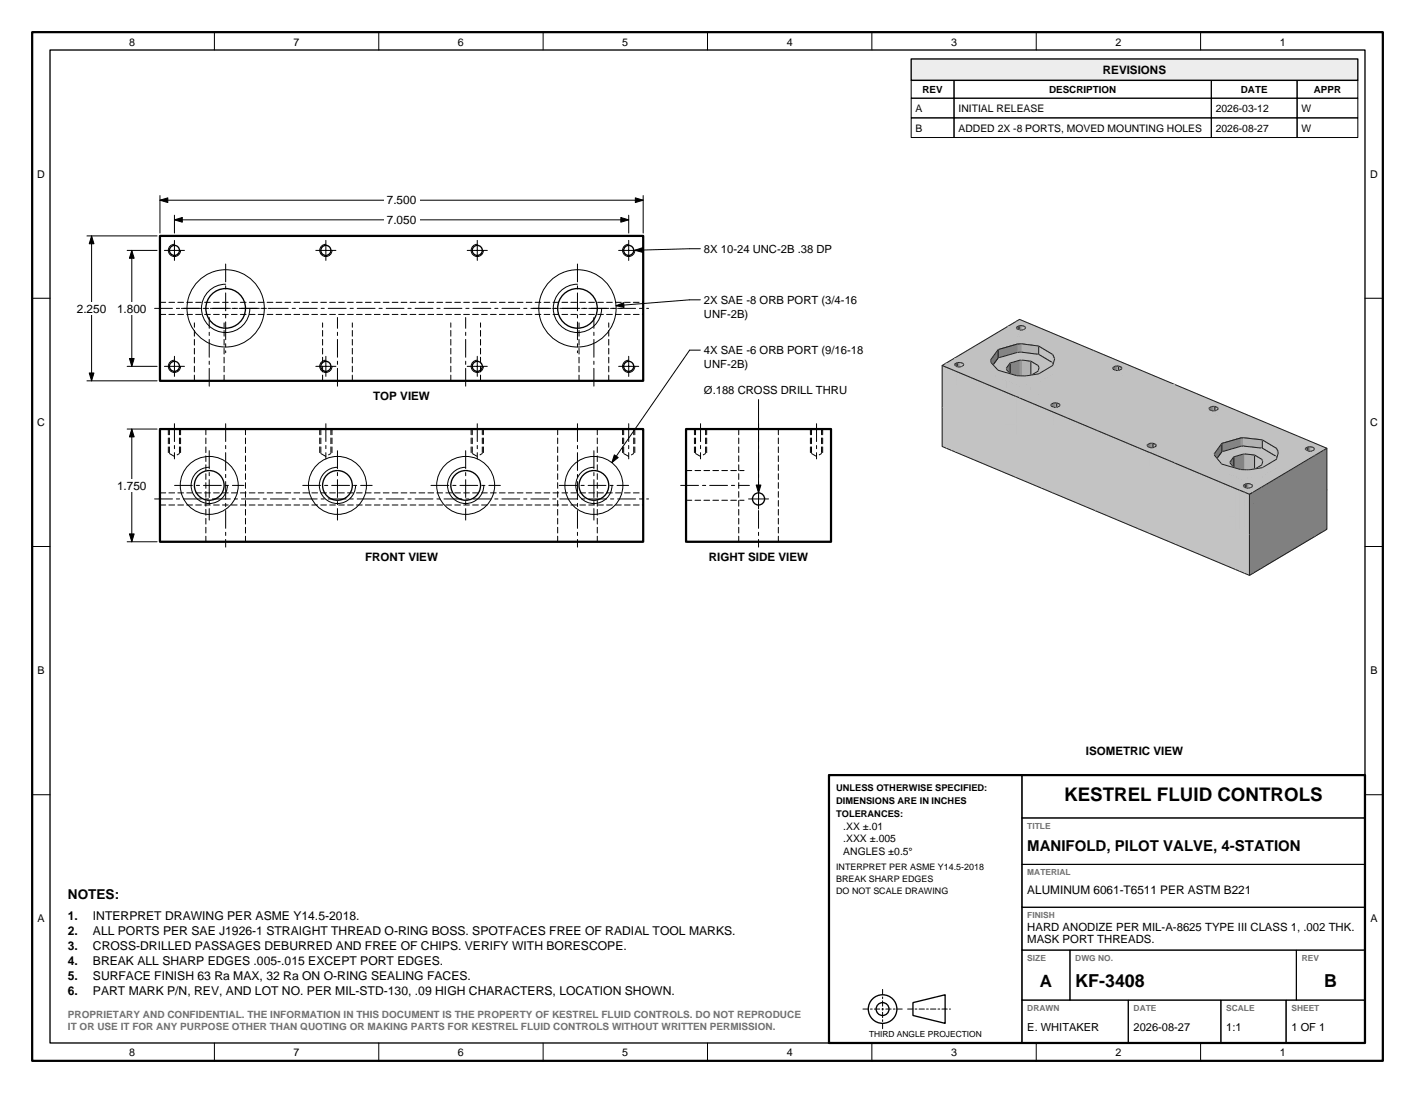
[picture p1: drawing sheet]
<svg xmlns="http://www.w3.org/2000/svg" width="279mm" height="216mm" viewBox="0 0 279 216" stroke-linecap="round" stroke-linejoin="round" font-family="sans-serif">
<path d="M201.8 153.1h67.7v8.5h-67.7zM201.8 161.6h67.7v9.1h-67.7zM201.8 170.7h67.7v8.5h-67.7zM201.8 179.2h67.7v8.5h-67.7zM201.8 187.7h9.5v9.9h-9.5zM201.8 197.6h21v8.4h-21zM211.3 187.7h44.7v9.9h-44.7zM222.8 197.6h18.3v8.4h-18.3zM241.1 197.6h12.8v8.4h-12.8zM253.9 197.6h15.6v8.4h-15.6zM256 187.7h13.5v9.9h-13.5z" fill="none" stroke="#000" stroke-width=".2"/>
<path d="M163.7 153.1h105.8v52.9h-105.8z" fill="none" stroke="#000" stroke-width=".44"/>
<g fill="none" stroke="#000" stroke-width=".26">
<path d="M163.7 153.1h38.1v52.9h-38.1zM180.3 198l6.3-1.5v5.6l-6.3-1.5z"/>
<circle cx="174.3" cy="199.3" r="2.82"/>
<circle cx="174.3" cy="199.3" r="1.27"/>
</g>
<path d="M170.4 199.3h7.8M174.3 195.4v7.8M179.2 199.3h8.5" fill="none" stroke="#000" stroke-width=".2" stroke-dasharray="1.1 .4 .4 .4"/>
<path d="M179.9 11.6h88.2v4.3h-88.2z" fill="#ededeb" stroke="#000" stroke-width=".26"/>
<g fill="none" stroke="#000" stroke-width=".2">
<path d="M179.9 15.9h8.5v3.5h-8.5zM179.9 19.4h8.5v3.9h-8.5zM188.4 15.9h50.8v3.5h-50.8zM188.4 19.4h50.8v3.9h-50.8zM239.2 15.9h16.9v3.5h-16.9zM239.2 19.4h16.9v3.9h-16.9zM256.1 15.9h12v3.5h-12zM256.1 19.4h12v3.9h-12zM31.6 38.6v7.4M31.6 39.5h95.4M127 38.6v7.4M179.9 23.3h8.5v3.9h-8.5z"/>
<path d="M188.4 23.3h50.8v3.9h-50.8zM239.2 23.3h16.9v3.9h-16.9zM256.1 23.3h12v3.9h-12zM32.5 49.5h3.9M34.4 48.3a1.21 1.21 0 0 0-1.2 1.2 1.21 1.21 0 0 0 1.2 1.2 1.21 1.21 0 0 0 1.3-1.2M34.4 47.5v3.9M44.6 56.1a4.8 4.8 0 0 0-4.8 4.8 4.8 4.8 0 0 0 4.8 4.8 4.8 4.8 0 0 0 4.7-4.8M62.4 49.5h3.9M64.3 48.3a1.21 1.21 0 0 0-1.2 1.2 1.21 1.21 0 0 0 1.2 1.2 1.21 1.21 0 0 0 1.3-1.2M64.3 47.5v3.9M92.3 49.5h3.9M94.2 48.3a1.21 1.21 0 0 0-1.2 1.2 1.21 1.21 0 0 0 1.2 1.2 1.21 1.21 0 0 0 1.2-1.2"/>
<path d="M94.2 47.5v3.9M114 56.1a4.8 4.8 0 0 0-4.7 4.8 4.8 4.8 0 0 0 4.7 4.8 4.8 4.8 0 0 0 4.8-4.8M122.2 49.5h3.9M124.1 48.3a1.21 1.21 0 0 0-1.2 1.2 1.21 1.21 0 0 0 1.2 1.2 1.21 1.21 0 0 0 1.2-1.2M124.1 47.5v3.9M32.5 72.4h3.9M34.4 71.2a1.21 1.21 0 0 0-1.2 1.2 1.21 1.21 0 0 0 1.2 1.2 1.21 1.21 0 0 0 1.3-1.2M34.4 70.4v3.9M62.4 72.4h3.9M64.3 71.2a1.21 1.21 0 0 0-1.2 1.2 1.21 1.21 0 0 0 1.2 1.2 1.21 1.21 0 0 0 1.3-1.2M64.3 70.4v3.9M92.3 72.4h3.9"/>
<path d="M94.2 71.2a1.21 1.21 0 0 0-1.2 1.2 1.21 1.21 0 0 0 1.2 1.2 1.21 1.21 0 0 0 1.2-1.2M94.2 70.4v3.9M122.2 72.4h3.9M124.1 71.2a1.21 1.21 0 0 0-1.2 1.2 1.21 1.21 0 0 0 1.2 1.2 1.21 1.21 0 0 0 1.2-1.2M124.1 70.4v3.9"/>
<circle cx="44.6" cy="60.9" r="7.6"/>
<circle cx="114" cy="60.9" r="7.6"/>
</g>
<path d="M31.6 46.6h95.4v28.6h-95.4z" fill="none" stroke="#000" stroke-width=".44"/>
<path d="M31.6 59.7h95.4M31.6 62.1h95.4M38.4 75.2v-11.4M44.2 75.2v-11.4M63.7 75.2v-11.4M69.6 75.2v-11.4M89 75.2v-11.4M94.9 75.2v-11.4M114.3 75.2v-11.4M120.2 75.2v-11.4" fill="none" stroke="#000" stroke-width=".2" stroke-dasharray="1.1 .6"/>
<path d="M44.6 52.2v17.5M114 52.2v17.5M30.5 60.9h97.6M35.8 60.9h17.5M41.3 76.3v-13.6M66.6 76.3v-13.6M92 76.3v-13.6M105.3 60.9h17.5M117.3 76.3v-13.6" fill="none" stroke="#000" stroke-width=".2" stroke-dasharray="3.5 .8 .6 .8"/>
<g fill="none" stroke="#000" stroke-width=".26">
<circle cx="34.4" cy="49.5" r=".99"/>
<circle cx="64.3" cy="49.5" r=".99"/>
<circle cx="94.2" cy="49.5" r=".99"/>
<circle cx="124.1" cy="49.5" r=".99"/>
<circle cx="34.4" cy="72.4" r=".99"/>
<circle cx="44.6" cy="60.9" r="3.9"/>
<circle cx="64.3" cy="72.4" r=".99"/>
<circle cx="94.2" cy="72.4" r=".99"/>
<circle cx="114" cy="60.9" r="3.9"/>
<circle cx="124.1" cy="72.4" r=".99"/>
</g>
<path d="M31.6 39.5l1.5-.4v.9zM125.4 39.1l1.6 .4-1.6 .5z" fill="#000" stroke="#000" stroke-width=".2"/>
<path d="M75.8 38.2h7v2.6h-7z" fill="#fff"/>
<path d="M34.4 42.5v3.5M34.4 43.4h89.7M124.1 42.5v3.5" fill="none" stroke="#000" stroke-width=".2"/>
<path d="M34.4 43.4l1.6-.4v.9zM122.6 43l1.5 .4-1.5 .5z" fill="#000" stroke="#000" stroke-width=".2"/>
<path d="M75.8 42.1h7v2.6h-7z" fill="#fff"/>
<path d="M17.2 46.6h13.8M18.1 46.6v28.6M17.2 75.2h13.8" fill="none" stroke="#000" stroke-width=".2"/>
<path d="M18.1 46.6l.4 1.6h-.9zM17.6 73.7h.9l-.4 1.5z" fill="#000" stroke="#000" stroke-width=".2"/>
<path d="M14.6 59.6h7v2.6h-7z" fill="#fff"/>
<path d="M25.1 49.5h5.9M26 49.5v22.9M25.1 72.4h5.9" fill="none" stroke="#000" stroke-width=".2"/>
<path d="M26 49.5l.5 1.5h-.9zM25.6 70.8h.9l-.5 1.6z" fill="#000" stroke="#000" stroke-width=".2"/>
<path d="M22.5 59.6h7v2.6h-7z" fill="#fff"/>
<path d="M31.6 84.8h95.4v22.2h-95.4z" fill="none" stroke="#000" stroke-width=".44"/>
<g fill="none" stroke="#000" stroke-width=".2" stroke-dasharray="1.1 .6">
<path d="M31.6 99.8h95.4M31.6 97.4h95.4M33.2 84.8v4.8M33.5 84.8v4.8M33.5 89.6l.9 .6 1-.6M35.4 84.8v4.8M35.7 84.8v4.8M40.6 84.8v22.2M48.5 84.8v22.2M63.1 84.8v4.8M63.4 84.8v4.8M63.4 89.6l.9 .6 1-.6"/>
<path d="M65.3 84.8v4.8M65.6 84.8v4.8M93 84.8v4.8M93.2 84.8v4.8M93.2 89.6l1 .6 1-.6M95.2 84.8v4.8M95.4 84.8v4.8M110.1 84.8v22.2M117.9 84.8v22.2M122.9 84.8v4.8M123.1 84.8v4.8M123.1 89.6l1 .6 1-.6"/>
<path d="M125.1 84.8v4.8M125.3 84.8v4.8"/>
</g>
<g fill="none" stroke="#000" stroke-width=".2" stroke-dasharray="3.5 .8 .6 .8">
<path d="M30.5 98.6h97.6M34.4 83.7v6.9M34.5 95.9h13.7M41.3 89v13.7M44.6 83.7v24.4M59.8 95.9h13.7M64.3 83.7v6.9M66.6 89v13.7M85.1 95.9h13.7M92 89v13.7M94.2 83.7v6.9M110.4 95.9h13.7"/>
<path d="M114 83.7v24.4M117.3 89v13.7M124.1 83.7v6.9"/>
</g>
<g fill="none" stroke="#000" stroke-width=".2">
<path d="M25.1 84.8h5.9M26 84.8v22.2M41.3 92.3a3.6 3.6 0 0 0-3.6 3.6 3.6 3.6 0 0 0 3.6 3.6 3.6 3.6 0 0 0 3.6-3.6M66.6 92.3a3.6 3.6 0 0 0-3.5 3.6 3.6 3.6 0 0 0 3.5 3.6 3.6 3.6 0 0 0 3.6-3.6M92 92.3a3.6 3.6 0 0 0-3.6 3.6 3.6 3.6 0 0 0 3.5 3.6 3.6 3.6 0 0 0 3.6-3.6M117.3 92.3a3.6 3.6 0 0 0-3.6 3.6 3.6 3.6 0 0 0 3.6 3.6 3.6 3.6 0 0 0 3.5-3.6M25.1 107h5.9"/>
<circle cx="41.3" cy="95.9" r="5.7"/>
<circle cx="66.6" cy="95.9" r="5.7"/>
<circle cx="91.9" cy="95.9" r="5.7"/>
<circle cx="117.3" cy="95.9" r="5.7"/>
</g>
<g fill="none" stroke="#000" stroke-width=".26">
<circle cx="41.3" cy="95.9" r="2.93"/>
<circle cx="66.6" cy="95.9" r="2.93"/>
<circle cx="91.9" cy="95.9" r="2.93"/>
<circle cx="117.3" cy="95.9" r="2.93"/>
</g>
<path d="M26 84.8l.5 1.5h-.9zM25.6 105.5h.9l-.5 1.5z" fill="#000" stroke="#000" stroke-width=".2"/>
<path d="M22.5 94.6h7v2.5h-7z" fill="#fff"/>
<path d="M135.5 84.8h28.6v22.2h-28.6z" fill="none" stroke="#000" stroke-width=".44"/>
<circle cx="149.8" cy="98.6" r="1.2" fill="none" stroke="#000" stroke-width=".26"/>
<path d="M138.3 49.1l-13 .3M138.3 59.2h-2.1l-14.6 1.2M138.3 69.2h-2.1l-15.4 22.2M149.8 78.9v21.6M147.8 98.6h4" fill="none" stroke="#000" stroke-width=".2"/>
<g fill="none" stroke="#000" stroke-width=".2" stroke-dasharray="1.1 .6">
<path d="M135.5 98.8h11.4M135.5 92.9h11.4M137.1 84.8v4.8M137.3 84.8v4.8M137.3 89.6l1 .6 1-.6M139.3 84.8v4.8M139.5 84.8v4.8M145.9 84.8v22.2M153.7 84.8v22.2M160 84.8v4.8M160.2 84.8v4.8M160.2 89.6l1 .6 1-.6"/>
<path d="M162.2 84.8v4.8M162.4 84.8v4.8"/>
</g>
<path d="M134.4 95.9h13.6M138.3 83.7v6.9M149.8 83.7v24.4M161.2 83.7v6.9" fill="none" stroke="#000" stroke-width=".2" stroke-dasharray="3.5 .8 .6 .8"/>
<path d="M125.3 49.4l1.6-.5v1zM121.6 60.4l1.5-.6 .1 .9zM121.3 89.8l.8 .6-1.3 1zM149.3 95.8h.9l-.4 1.6z" fill="#000" stroke="#000" stroke-width=".2"/>
<path d="M200.7 68.1a1.23 1.23 0 0 1 1.8 .1 1.13 1.13 0 0 1-1.8 .1z" fill="#bdc2c7" stroke="#1f2126" stroke-width=".2"/>
<path d="M201.5 64.3h.4v3.5h-.4z" fill="#a6abb0" stroke="#a6abb0" stroke-width=".2"/>
<path d="M202.2 64.4h-1v3.4l1 .1" fill="none" stroke="#1f2126" stroke-width=".2"/>
<path d="M201.2 64.4l.3-.1v3.5h-.3z" fill="#8a8c91" stroke="#8a8c91" stroke-width=".2"/>
<path d="M201.9 64.3l.3 .1v3.5l-.3-.1z" fill="#bdbfc7" stroke="#bdbfc7" stroke-width=".2"/>
<path d="M200.7 64.6l.5-.2v3.4l-.5 .3z" fill="#7d8085" stroke="#1f2126" stroke-width=".2"/>
<path d="M202.2 64.4l.2 .2v3.4l-.2-.1z" fill="#c2c7cc" stroke="#c2c7cc" stroke-width=".2"/>
<path d="M202.2 64.4l.3 .3v3.5l-.3-.3" fill="none" stroke="#1f2126" stroke-width=".2"/>
<path d="M202.4 64.6l.1 3.6z" fill="#babfc4" stroke="#babfc4" stroke-width=".2"/>
<path d="M200.7 64.6v3.7z" fill="#696b6e" stroke="#1f2126" stroke-width=".2"/>
<g fill="#bdc2c7" stroke="#bdc2c7" stroke-width=".2">
<path d="M199 64.5l1.6-1 .9 .4-1.6 .9z"/>
<path d="M201.5 63.9l.5 .2-.1 .2h-.4z"/>
<path d="M201 64.2l.5-.3v.4l-.3 .1z"/>
<path d="M200.6 63.5h.1l9.8 4.1v.1z"/>
<path d="M202 64.1l.4 .2-.2 .1-.3-.1z"/>
<path d="M200.4 64.6l.6-.4 .2 .2-.5 .2z"/>
<path d="M202.2 64.4l.2-.1 .4 .2-.4 .1z"/>
<path d="M202.4 64.6l.4-.1 .5 .2h-.8z"/>
<path d="M199.9 64.8l.5-.2h.3v.2z"/>
<path d="M198.9 64.5h.1l1.9 .7-.1 .1z"/>
<path d="M202.5 64.7h.8l-.5 .3-.3-.1z"/>
<path d="M199.9 64.8h.8l.1 .2-.3 .1z"/>
<path d="M202 65.2l.5-.3 .3 .1-.6 .3z"/>
<path d="M200.5 65.1l.3-.1 .3 .1-.2 .1z"/>
<path d="M200.9 65.2h.4l-.1 .2z"/>
<path d="M201.7 65.2h.3l.2 .1-.4 .3z"/>
<path d="M201.3 65.2h.4l.1 .4-.6-.2z"/>
<path d="M201.8 65.6l1.5-.9 7.7 3.2v1.6z"/>
<path d="M200.8 65.3l.1-.1 .5 2.7z"/>
<path d="M200.9 65.2l.3 .2 .3 2.5h-.1z"/>
<path d="M200 65.8l.8-.5 .5 2.7h-.5z"/>
<path d="M201.2 65.4l.6 .2v2.3h-.3z"/>
</g>
<path d="M199.4 71.7l2-.6 2.2 .2v14.4l-2.2-.2-2 .6zM200.7 63.5l-1.8 1M200.7 64.6a1.23 1.23 0 0 1 1.8 .1 1.13 1.13 0 0 1-1.8 .1zM201.8 67.9l-1 .1M205 72.2l-1.4-.9v14.4l1.4 .9" fill="none" stroke="#1f2126" stroke-width=".2"/>
<path d="M201.7 71.1h.2v14.4h-.2z" fill="#9ca1a6" stroke="#9ca1a6" stroke-width=".2"/>
<path d="M201.6 71.1l.1 14.4z" fill="#999ea1" stroke="#999ea1" stroke-width=".2"/>
<path d="M201.6 71.1v14.4z" fill="#999ca1" stroke="#999ca1" stroke-width=".2"/>
<path d="M201.4 71.1h.2v14.4h-.2z" fill="#94999c" stroke="#94999c" stroke-width=".2"/>
<path d="M201.9 71.1l1.7 .2v14.4l-1.7-.2z" fill="#b0b3ba" stroke="#b0b3ba" stroke-width=".2"/>
<path d="M199.4 71.7l2-.6v14.4l-2 .6z" fill="#85878c" stroke="#85878c" stroke-width=".2"/>
<path d="M203.6 71.3l1.4 .9v14.4l-1.4-.9z" fill="#c2c7cc" stroke="#c2c7cc" stroke-width=".2"/>
<path d="M199.4 71.7v14.4l-.7 1v-14.4z" fill="#707378" stroke="#1f2126" stroke-width=".2"/>
<g fill="#bdc2c7" stroke="#bdc2c7" stroke-width=".2">
<path d="M201.8 65.6l4.3 1.9-1 .9-3.3-.5z"/>
<path d="M195.6 68.4l4.4-2.6 .8 2.2-3.7 1.1z"/>
<path d="M201.5 69.6h.3l.1 1.5h-.2z"/>
<path d="M201.4 69.6h.1l.2 1.5z"/>
<path d="M201.3 69.6l.3 1.5z"/>
<path d="M200.8 69.6h.5l.3 1.5h-.2z"/>
<path d="M201.8 69.6l3.3 .4-1.5 1.3-1.7-.2z"/>
<path d="M197.1 70.7l3.7-1.1 .6 1.5-2 .6z"/>
<path d="M200.7 63.5l.6-.4 2.8 1.1 11.9 5.1v.6z"/>
<path d="M203.6 71.3l1.5-1.3 2.8 1.7-2.9 .5z"/>
<path d="M205.1 68.4l1-.9 4.8 2-3 .5z"/>
<path d="M210.5 67.6l9.9 4.1-.1 .1-5.1-2.1-4.7-2z"/>
<path d="M197.1 70.7l2.3 1-.7 1h-3.1z"/>
<path d="M188.5 70.7l10.4-6.2 1.9 .8-10.4 6.2z"/>
</g>
<path d="M198.7 72.7l.7-1 2.2-.6a5.2 5.2 0 0 1 3.4 1.1l.2 .4v14.4l-.2-.4M198.9 64.5l-10.4 6.2M200.7 63.5l.6-.4 14.7 6.2M200.8 68l-3.7 1.1v1.6l3.7-1.1M200.8 68l-3.7 1.1M200.8 69.6l-3.7 1.1-1.5 2M201.8 67.9l3.3 .5v1.6l-3.3-.4M201.8 67.9l3.3 .5 2.8 1.6-2.8-1.6v1.6l2.8 1.7-2.8-1.7-3.3-.4M201.8 67.9l-1 .1M201.8 69.6h-1M186 80.4v7.8l2.8 1.1" fill="none" stroke="#1f2126" stroke-width=".2"/>
<path d="M205 72.2l.2 .4v14.4l-.2-.4z" fill="#b8bdc2" stroke="#b8bdc2" stroke-width=".2"/>
<path d="M205.2 72.6v14.4z" fill="#b3b5ba" stroke="#b3b5ba" stroke-width=".2"/>
<path d="M201.5 67.9h.3v1.7h-.3z" fill="#9ca1a6" stroke="#9ca1a6" stroke-width=".2"/>
<path d="M201.4 67.9h.1v1.7h-.1z" fill="#999ea1" stroke="#999ea1" stroke-width=".2"/>
<path d="M201.3 68v1.6z" fill="#999ca1" stroke="#999ca1" stroke-width=".2"/>
<path d="M200.8 68h.5v1.6h-.5z" fill="#94999c" stroke="#94999c" stroke-width=".2"/>
<g fill="#bfc4c9" stroke="#bfc4c9" stroke-width=".2">
<path d="M186 80.4h.9v8.2l-.9-.4z"/>
<path d="M186.9 80.8h1v8.2l-1-.4z"/>
<path d="M187.9 81.2h.9v8.1l-.9-.3z"/>
</g>
<path d="M201.8 67.9l3.3 .5v1.6l-3.3-.4z" fill="#b0b3ba" stroke="#b0b3ba" stroke-width=".2"/>
<path d="M197.1 69.1l3.7-1.1v1.6l-3.7 1.1z" fill="#85878c" stroke="#85878c" stroke-width=".2"/>
<path d="M205.1 68.4l2.8 1.6v1.7l-2.8-1.7z" fill="#c2c7cc" stroke="#c2c7cc" stroke-width=".2"/>
<path d="M197.1 69.1v1.6l-1.5 2v-1.6z" fill="#707378" stroke="#1f2126" stroke-width=".2"/>
<g fill="#bdc2c7" stroke="#bdc2c7" stroke-width=".2">
<path d="M191.1 71.1l4.5-2.7 1.5 .7-1.5 2z"/>
<path d="M211 67.9l9.3 3.9-1.5 .9-7.8-3.2z"/>
<path d="M205 72.2l2.9-.5 .3 .8-3 .1z"/>
<path d="M207.9 70l3-.5 2.7 1.1-5.4 .2z"/>
<path d="M205.2 72.6l3-.1z"/>
<path d="M205.2 72.6l3-.1-.3 1.3-2.9-.5z"/>
<path d="M195.6 72.7h3.1v.2l-3.1 .1z"/>
</g>
<path d="M187.9 73l-1.9-.8v8.2M195.6 72.7v.3M197.1 69.1l-1.5 2M198.7 72.7v.2M205 72.2l.2 .4M205.2 72.6h.1M205.2 72.6l-.2 .7M207.9 70l.3 .9v1.6M207.9 71.7l.3 .8M208.2 72.5l-.3 1.3M188.8 89.3l11.9 5" fill="none" stroke="#1f2126" stroke-width=".2"/>
<path d="M207.9 70l.3 .8v1.7l-.3-.8z" fill="#b8bdc2" stroke="#b8bdc2" stroke-width=".2"/>
<g fill="#bfc4c9" stroke="#bfc4c9" stroke-width=".2">
<path d="M188.8 83.8h11.9v10.5l-11.9-5z"/>
<path d="M186 72.2l.9 .4v7.8h-.9z"/>
<path d="M186.9 72.6l1 .4v7.8h-1z"/>
</g>
<path d="M208.2 70.8v1.7z" fill="#b3b5ba" stroke="#b3b5ba" stroke-width=".2"/>
<path d="M188.5 75.4a1.23 1.23 0 0 1 1.8 .1 1.14 1.14 0 0 1-1.8 .1z" fill="#bdc2c7" stroke="#1f2126" stroke-width=".2"/>
<g fill="#bdc2c7" stroke="#bdc2c7" stroke-width=".2">
<path d="M208.2 70.8l5.4-.2z"/>
<path d="M195.6 73l3.1-.1z"/>
<path d="M195.6 73.1l3.1-.1-3 .3z"/>
</g>
<path d="M190 71.7l-1-.1v3.5l1 .1M195.6 73l.1 .3M198.7 72.9h.1M198.7 72.9v.1M208.2 70.8v.1" fill="none" stroke="#1f2126" stroke-width=".2"/>
<path d="M189.3 71.6h.4v3.5h-.4z" fill="#a6abb0" stroke="#a6abb0" stroke-width=".2"/>
<path d="M189 71.6h.3v3.5h-.3z" fill="#8a8c91" stroke="#8a8c91" stroke-width=".2"/>
<path d="M189.7 71.6l.3 .1v3.5l-.3-.1z" fill="#bdbfc7" stroke="#bdbfc7" stroke-width=".2"/>
<path d="M188.5 71.9l.5-.3v3.5l-.5 .3z" fill="#7d8085" stroke="#1f2126" stroke-width=".2"/>
<path d="M190 71.7l.2 .1v3.5l-.2-.1z" fill="#c2c7cc" stroke="#c2c7cc" stroke-width=".2"/>
<path d="M188.5 70.7l-.2 .1M190 71.7l.3 .3v3.5l-.3-.3" fill="none" stroke="#1f2126" stroke-width=".2"/>
<path d="M188.3 70.8l.2-.1 1.9 .8-.2 .1z" fill="#bdc2c7" stroke="#bdc2c7" stroke-width=".2"/>
<path d="M190.2 71.8l.1 3.7z" fill="#babfc4" stroke="#babfc4" stroke-width=".2"/>
<path d="M188.5 71.9v3.7z" fill="#696b6e" stroke="#1f2126" stroke-width=".2"/>
<path d="M187.9 73l.9 .3v7.9h-.9z" fill="#bfc4c9" stroke="#bfc4c9" stroke-width=".2"/>
<path d="M187.9 73l.9 .3M188.3 70.8l-1.5 .9M189.7 71.6h-.7M195.6 71.1v.2M195.7 73.3l1.4 1.5M198.7 73l.7 .8M208.2 70.9l-.3 1.3" fill="none" stroke="#1f2126" stroke-width=".2"/>
<g fill="#bdc2c7" stroke="#bdc2c7" stroke-width=".2">
<path d="M208.2 70.9l5.3-.2-3.3 1.9-2.3-.4z"/>
<path d="M213.5 70.7l.1-.1 5.2 2.1-.2 .1z"/>
<path d="M195.7 73.3l3-.3 .7 .8-2.3 1z"/>
<path d="M186.8 71.7l1.5-.9 .9 .4-1.5 .9z"/>
<path d="M190.4 71.5l.7-.4h4.5v.2z"/>
<path d="M189.2 71.2l.6 .2-.1 .2h-.4z"/>
<path d="M188.8 71.5l.4-.3 .1 .4h-.3z"/>
</g>
<path d="M219.7 76.1l.8-.3a1.08 1.08 0 0 1 1 .4 1.14 1.14 0 0 1-1.8 0z" fill="#bdc2c7" stroke="#1f2126" stroke-width=".2"/>
<g fill="#bdc2c7" stroke="#bdc2c7" stroke-width=".2">
<path d="M216 69.3l15.3 6.4v.3h-.7l-14.6-6.1z"/>
<path d="M190.2 71.6l5.4-.2z"/>
<path d="M190.2 71.6l5.4-.1-5.1 .2z"/>
</g>
<path d="M195.6 71.3v.2M216 69.3l15.3 6.4M220.2 72.3h.7v3.5h-.7" fill="none" stroke="#1f2126" stroke-width=".2"/>
<path d="M220.5 72.3v3.5z" fill="#96999e" stroke="#96999e" stroke-width=".2"/>
<path d="M220.5 72.3h.4v3.5h-.4z" fill="#a6abb0" stroke="#a6abb0" stroke-width=".2"/>
<path d="M220.2 72.3h.3v3.5h-.3z" fill="#8a8c8f" stroke="#8a8c8f" stroke-width=".2"/>
<path d="M220.9 72.3l.5 .2v3.5l-.5-.2z" fill="#bfc4c9" stroke="#1f2126" stroke-width=".2"/>
<g fill="#bdc2c7" stroke="#bdc2c7" stroke-width=".2">
<path d="M189.8 71.4l.4 .2-.2 .1-.3-.1z"/>
<path d="M203.6 74.2l1.4-.9 2.9 .5-2.8 1.7z"/>
<path d="M190.5 71.7l5.1-.2 .1 .1-4.6 .4z"/>
<path d="M188.2 71.9l.6-.4 .2 .1-.5 .3z"/>
<path d="M190 71.7l.2-.1 .3 .1-.3 .1z"/>
<path d="M190.2 71.8l.3-.1 .6 .3h-.8z"/>
<path d="M220.3 71.8l.1-.1 .1 .6z"/>
<path d="M220.4 71.7l.7 .3-.2 .3h-.4z"/>
<path d="M187.7 72.1l.5-.2h.3v.2z"/>
<path d="M219.9 72.1l.4-.3 .2 .5h-.3z"/>
<path d="M190.3 72h.8l-.5 .2h-.3z"/>
<path d="M197.1 74.8l2.3-1 2 .5-.6 1.6z"/>
<path d="M191.1 72l4.6-.4 1.4 1.5-1.6 .7z"/>
<path d="M187.7 72.1h.8l.1 .2h-.4z"/>
<path d="M221.1 72l.9 .4-.6 .1-.5-.2z"/>
<path d="M219.2 72.5l.7-.4 .3 .2-.5 .3z"/>
<path d="M189.8 72.4l.5-.2h.3l-.6 .4z"/>
<path d="M188.2 72.3h.4l.3 .1-.2 .1z"/>
<path d="M186.7 71.8l.1-.1 2.7 1.2 7.1 3v.1z"/>
<path d="M202.3 74.4l1.3-.2 1.5 1.3-2.5 .4z"/>
<path d="M188.7 72.5h.4l-.1 .2z"/>
<path d="M221.4 72.5l.6-.1 .6 .3h-1.1z"/>
<path d="M189.5 72.5l.3-.1 .2 .2-.5 .3z"/>
<path d="M201.4 74.3l.8 .1 .3 1.5h-1.7z"/>
<path d="M202.2 74.4l.4 1.5z"/>
<path d="M189.1 72.5h.4v.4l-.5-.2z"/>
<path d="M218.8 72.7l.4-.2 .5 .1v.1z"/>
<path d="M221.5 72.7h1.1z"/>
<path d="M218.6 72.8h1.1z"/>
<path d="M221.5 72.7h1l-.4 .3-.6-.1z"/>
<path d="M205.1 73.8l2.8-1.6 2.3 .4-3.8 2.3z"/>
<path d="M189.5 72.9l1.6-.9 7.7 3.2v1.6z"/>
<path d="M218.6 72.8h1.1l.1 .2-.5 .1z"/>
<path d="M221 73.1l.5-.2 .6 .1-.8 .4z"/>
<path d="M219.3 73.1l.5-.1 .5 .2-.1 .3z"/>
<path d="M186 72.2l.7-.4 14.6 6.2 .1 .6z"/>
<path d="M220.8 73.2l.2-.1 .3 .3-.4 .3z"/>
<path d="M220.3 73.2h.4l.1 .5-.6-.2z"/>
<path d="M220.7 73.2l.2 .5h-.1z"/>
<path d="M220.9 73.7l1.6-1 7.6 3.2v1.6z"/>
<path d="M222.5 72.7h.1l8.4 3.5v.1z"/>
<path d="M195.5 73.8l1.6-.7 3.7 1.1-.5 1.6z"/>
<path d="M203.1 76.9l10.4-6.2 3.5 1.5v8.2h-5.6z"/>
<path d="M217 72.2l14 5.8v2.4h-14z"/>
<path d="M202.6 74.3l2.5-.5 1.3 1.1-3.3 2z"/>
<path d="M220.8 73.7h.1l8.4 3.5v.1z"/>
<path d="M200.8 74.2l1.7 .1 .5 2.7-2.7-1.2z"/>
<path d="M202.5 74.3l.6 2.6-.1 .1z"/>
<path d="M231.3 75.7l.8 .3h-.8z"/>
<path d="M230.6 76h.7v.3z"/>
<path d="M198.8 75.2l9.3 3.9-1.6 .9-7.7-3.2z"/>
<path d="M196.6 75.9l9.9 4.1-.1 .1-9.8-4.1z"/>
<path d="M231 76.2l8.5 3.5-.2 .1-8.3-3.5z"/>
<path d="M203 77l.1-.1 5.1 2.1-.1 .1z"/>
<path d="M230.1 75.9l9.2 3.9-1.5 .9-7.7-3.2z"/>
<path d="M231.3 76h.8l14.6 6.1v.6l-15.4-6.4z"/>
<path d="M229.3 77.2l8.5 3.5-.2 .1-8.3-3.5z"/>
</g>
<g fill="none" stroke="#1f2126" stroke-width=".2">
<path d="M186.8 71.7l-.8 .5 15.4 6.4M188.8 73.3l17 7.2M189.7 71.6l.3 .1 .3 .3a1.13 1.13 0 0 1-1.8 .1v-.2l.5-.3M195.6 71.5l1.5 1.6 3.7 1.1 1.8 .1 2.5-.5 2.8-1.6M205 73.3a5.1 5.1 0 0 1-5.6 .5M207.9 73.8l-2.8 1.7-2.5 .4h-1.8l-3.7-1.1M219.7 72.7v.1M219.7 72.6v3.6l.5-.4M219.7 72.6l.8-.3a1.14 1.14 0 0 1 1 .4M219.7 72.6v.1M221.4 72.5l.1 3.7zM221.5 72.7a1.12 1.12 0 0 1-1.8 .1"/>
<path d="M231.3 75.7l15.4 6.4M200.7 94.3l15.7 6.6"/>
</g>
<path d="M219.7 72.6l.5-.3v3.5l-.5 .3z" fill="#7d8085" stroke="#7d8085" stroke-width=".2"/>
<path d="M221.4 72.5l.1 3.7z" fill="#babfc4" stroke="#babfc4" stroke-width=".2"/>
<path d="M219.7 72.6v3.6z" fill="#6b6b70" stroke="#6b6b70" stroke-width=".2"/>
<path d="M221.5 72.7v3.5z" fill="#b0b3ba" stroke="#b0b3ba" stroke-width=".2"/>
<g fill="#bfc4c9" stroke="#bfc4c9" stroke-width=".2">
<path d="M188.8 73.3l11.9 5v5.5h-11.9z"/>
<path d="M200.7 87.4h5.1v9.1l-5.1-2.2z"/>
<path d="M205.8 88.9h2.2v8.5l-2.2-.9z"/>
<path d="M200.7 78.3l5.1 2.2v6.9h-5.1z"/>
<path d="M208 92.9h8.4v8l-8.4-3.5z"/>
</g>
<path d="M207.5 83.4l.7-.4a1.08 1.08 0 0 1 1.1 .5 1.14 1.14 0 0 1-1.8 0z" fill="#bdc2c7" stroke="#1f2126" stroke-width=".2"/>
<path d="M208.2 79.6v3.4z" fill="#96999e" stroke="#96999e" stroke-width=".2"/>
<path d="M208 79.6h.7v3.5h-.7" fill="none" stroke="#1f2126" stroke-width=".2"/>
<path d="M208.3 79.6h.4v3.5l-.4-.1z" fill="#a6abb0" stroke="#a6abb0" stroke-width=".2"/>
<path d="M208 79.6h.2v3.4l-.2 .1z" fill="#8a8c8f" stroke="#8a8c8f" stroke-width=".2"/>
<path d="M208.7 79.6l.5 .2v3.5l-.5-.2z" fill="#bfc4c9" stroke="#1f2126" stroke-width=".2"/>
<g fill="#bdc2c7" stroke="#bdc2c7" stroke-width=".2">
<path d="M231 78l5.6 2.4h-5.6z"/>
<path d="M208.1 79.1l.1-.1 .1 .6z"/>
<path d="M208.2 79l.7 .3-.2 .3h-.4z"/>
<path d="M207.7 79.3l.4-.2 .1 .5h-.2z"/>
</g>
<path d="M207.5 79.9l.5-.3v3.5l-.5 .3z" fill="#7d8085" stroke="#7d8085" stroke-width=".2"/>
<path d="M208.7 79.6h-.7l-.5 .4v3.5l.5-.4M209.2 79.8l.1 .2v3.5l-.1-.2zM205.8 80.5l2.2 .9" fill="none" stroke="#1f2126" stroke-width=".2"/>
<path d="M209.2 79.8l.1 3.7z" fill="#babfc4" stroke="#babfc4" stroke-width=".2"/>
<path d="M207.5 79.9v3.6z" fill="#6b6b70" stroke="#6b6b70" stroke-width=".2"/>
<path d="M205.8 80.5l2.2 .9v7.5h-2.2z" fill="#bfc4c9" stroke="#bfc4c9" stroke-width=".2"/>
<path d="M209.3 80v3.5z" fill="#b0b3ba" stroke="#b0b3ba" stroke-width=".2"/>
<path d="M238.8 84.1l.7-.4a1.08 1.08 0 0 1 1 .5 1.14 1.14 0 0 1-1.8 0z" fill="#bdc2c7" stroke="#1f2126" stroke-width=".2"/>
<path d="M239.5 80.3v3.4z" fill="#96999e" stroke="#96999e" stroke-width=".2"/>
<path d="M208.7 79.6l.5 .2M239.2 80.3h.7v3.5h-.7" fill="none" stroke="#1f2126" stroke-width=".2"/>
<path d="M239.6 80.3h.3v3.5l-.3-.1z" fill="#a6abb0" stroke="#a6abb0" stroke-width=".2"/>
<path d="M239.2 80.3h.3v3.4l-.3 .1z" fill="#8a8c8f" stroke="#8a8c8f" stroke-width=".2"/>
<path d="M208.9 79.3l.9 .4-.6 .1-.5-.2z" fill="#bdc2c7" stroke="#bdc2c7" stroke-width=".2"/>
<path d="M239.9 80.3l.5 .2v3.5l-.5-.2z" fill="#bfc4c9" stroke="#1f2126" stroke-width=".2"/>
<g fill="#bdc2c7" stroke="#bdc2c7" stroke-width=".2">
<path d="M206.9 79.8l.8-.5 .3 .3-.5 .3z"/>
<path d="M201.4 78l15.3 6.4v.3h-.8l-14.5-6.1z"/>
<path d="M209.2 79.8l.6-.1 .6 .2-1.1 .1z"/>
<path d="M206.5 80l.4-.2 .6 .1v.1z"/>
<path d="M239.3 79.8l.2-.1 .1 .6z"/>
<path d="M239.5 79.7l.6 .3-.2 .3h-.3z"/>
<path d="M238.9 80l.4-.2 .2 .5h-.3z"/>
<path d="M209.3 80l1.1-.1z"/>
<path d="M206.4 80.1h1.1z"/>
<path d="M209.3 80h1l-.4 .2h-.6z"/>
<path d="M206.4 80.1h1.1l.1 .1-.6 .2z"/>
<path d="M240.1 80l.9 .4-.6 .1-.5-.2z"/>
<path d="M238.2 80.5l.7-.5 .3 .3-.4 .3z"/>
<path d="M208.8 80.4l.5-.2h.6l-.8 .5z"/>
<path d="M207 80.4l.6-.2 .5 .3-.2 .3z"/>
<path d="M240.4 80.5l.6-.1 .6 .2-1.1 .1z"/>
<path d="M208.6 80.5l.2-.1 .3 .3-.4 .2z"/>
<path d="M237.8 80.7l.4-.2 .6 .1-.1 .1z"/>
<path d="M208.1 80.5h.4l.1 .5-.7-.2z"/>
<path d="M208.5 80.5l.2 .4-.1 .1z"/>
<path d="M240.5 80.7l1.1-.1z"/>
<path d="M237.6 80.8h1.1z"/>
<path d="M240.5 80.7h1l-.4 .2h-.6z"/>
<path d="M211.4 80.4h5.6v2.3z"/>
<path d="M237.6 80.8h1.1l.1 .1-.5 .2z"/>
<path d="M208.7 80.9l1.6-.9 7.6 3.2v1.6z"/>
<path d="M210.3 80l.1-.1 8.4 3.5v.2z"/>
<path d="M240.1 81.1l.4-.2h.6l-.8 .5z"/>
<path d="M238.3 81.1l.5-.2 .6 .3-.2 .2z"/>
<path d="M239.8 81.2l.3-.1 .2 .3-.4 .2z"/>
<path d="M239.4 81.2h.3l.1 .5-.6-.3z"/>
<path d="M239.7 81.2l.2 .4-.1 .1z"/>
<path d="M239.9 81.6l1.6-.9 5.1 2.2 2.6 1.1v1.5z"/>
<path d="M241.5 80.7l.1-.1 9.8 4.1v.2z"/>
<path d="M208.6 81l.1-.1 8.4 3.5v.2z"/>
<path d="M239.8 81.7l.1-.1 5.2 2.2-.2 .1z"/>
<path d="M217 80.4h14v8.2l-14-5.9z"/>
<path d="M218.8 83.4l8.4 3.6-.1 .1-8.3-3.5z"/>
<path d="M244.9 83.9l.2-.1 .4 2.7z"/>
<path d="M216.7 84.4l.7 .3h-.7z"/>
<path d="M244.2 84.3l.7-.4 .6 2.6h-.5z"/>
</g>
<g fill="none" stroke="#1f2126" stroke-width=".2">
<path d="M201.4 78.6l14.5 6.1M208 79.6l-.5 .4a1.11 1.11 0 0 0 1.8 0l-.1-.2M208 81.4l16.8 7.1M238.8 80.6l-.1 3.6 .5-.4M238.8 80.6l.7-.3a1.14 1.14 0 0 1 1 .4M238.8 80.6l-.1 .1a1.11 1.11 0 0 0 1.8 0M240.4 80.5l.1 3.7zM243.6 90.2a5.8 5.8 0 0 1 4.1-.3v14.3a5.8 5.8 0 0 0-4.1 .4zM245.5 86.5h-.5M249.1 90.7l-1.4-.8v14.3l1.4 .9M262 96.7v7.8l-.6 .4M216.4 100.9l10.6 4.5"/>
<path d="M261.2 105l-1.5 .9"/>
</g>
<g fill="#7d8085" stroke="#7d8085" stroke-width=".2">
<path d="M238.8 80.6l.4-.3v3.5l-.4 .3z"/>
<path d="M261.4 96.7h.6v7.8l-.6 .4z"/>
<path d="M259.7 97.5h1.5v7.5l-1.5 .9z"/>
</g>
<g fill="#bfc4c9" stroke="#bfc4c9" stroke-width=".2">
<path d="M208 81.4l8.4 3.5v8h-8.4z"/>
<path d="M216.4 92.9h8.4v11.6l-8.4-3.6z"/>
<path d="M216.4 84.9l8.4 3.6v4.4h-8.4z"/>
<path d="M224.8 96.9h2.2v8.5l-2.2-.9z"/>
</g>
<path d="M240.4 80.5l.1 3.7z" fill="#babfc4" stroke="#babfc4" stroke-width=".2"/>
<path d="M238.8 80.6l-.1 3.6z" fill="#6b6b70" stroke="#6b6b70" stroke-width=".2"/>
<path d="M240.5 80.7v3.5z" fill="#b0b3ba" stroke="#b0b3ba" stroke-width=".2"/>
<path d="M245.8 89.7v14.3z" fill="#999ca1" stroke="#999ca1" stroke-width=".2"/>
<path d="M245.5 89.7h.3v14.3h-.3z" fill="#94999c" stroke="#94999c" stroke-width=".2"/>
<path d="M245.8 89.7l1.9 .2v14.3l-1.9-.2z" fill="#adb3b8" stroke="#adb3b8" stroke-width=".2"/>
<path d="M243.6 90.2l1.9-.5v14.3l-1.9 .6z" fill="#85878c" stroke="#85878c" stroke-width=".2"/>
<path d="M247.7 89.9l1.4 .8v14.4l-1.4-.9z" fill="#c2c7cc" stroke="#c2c7cc" stroke-width=".2"/>
<path d="M243.6 90.2v14.4l-.7 1v-14.3z" fill="#707378" stroke="#1f2126" stroke-width=".2"/>
<g fill="#bdc2c7" stroke="#bdc2c7" stroke-width=".2">
<path d="M245.1 83.8l5.2 2.2-1 .9-3.8-.4z"/>
<path d="M215.9 84.7h.8v.4z"/>
<path d="M217.9 83.2l9.2 3.9-1.5 .9-7.7-3.2z"/>
<path d="M239.7 87l4.5-2.7 .8 2.2-3.8 1.1z"/>
<path d="M217.1 84.4l8.5 3.6-.2 .1-8.3-3.5z"/>
<path d="M245.5 88.1l.3 1.6z"/>
<path d="M245 88.2l.5-.1 .3 1.6h-.3z"/>
<path d="M245.5 88.1l3.8 .4-1.6 1.4-1.9-.2z"/>
<path d="M241.2 89.2l3.8-1 .5 1.5-1.9 .5z"/>
</g>
<g fill="none" stroke="#1f2126" stroke-width=".2">
<path d="M215.9 84.7l.8 .4M245 86.5l-3.8 1.1v1.6l3.8-1M245 86.5l-3.8 1.1M245 88.2l-3.8 1M245.5 86.5l3.8 .4v1.6l-3.8-.4M245.5 86.5l3.8 .4M245.5 86.5h-.5M245.5 88.1l-.5 .1M245.5 88.1l3.8 .4M247.7 89.9a5.8 5.8 0 0 0-4.1 .3M249.1 90.7l.2 .5v14.3l-.2-.4M259.7 89.9l-.2 .1"/>
<path d="M261.2 89l.8-.5v8.2M227 105.4l5.1 2.1M259.7 105.9l-.2 .1M261.4 104.9l-.2 .1"/>
</g>
<g fill="#7d8085" stroke="#7d8085" stroke-width=".2">
<path d="M261.2 89l.2-.1v16l-.2 .1z"/>
<path d="M259.5 90l.2-.1v16l-.2 .1z"/>
<path d="M261.4 88.9l.6-.4v8.2h-.6z"/>
</g>
<path d="M249.1 90.7l.2 .3v14.4l-.2-.3z" fill="#babdc4" stroke="#babdc4" stroke-width=".2"/>
<path d="M227 98.4h5.1v9.1l-5.1-2.1z" fill="#bfc4c9" stroke="#bfc4c9" stroke-width=".2"/>
<path d="M249.3 91v14.5z" fill="#b5b8bf" stroke="#b5b8bf" stroke-width=".2"/>
<path d="M249.3 91.1v14.4z" fill="#b3b8bd" stroke="#b3b8bd" stroke-width=".2"/>
<path d="M249.3 91.1v14.4z" fill="#b3b5ba" stroke="#b3b5ba" stroke-width=".2"/>
<path d="M245.5 86.5v1.6z" fill="#999ca1" stroke="#999ca1" stroke-width=".2"/>
<path d="M245 86.5h.5v1.6l-.5 .1z" fill="#94999c" stroke="#94999c" stroke-width=".2"/>
<path d="M245.5 86.5l3.8 .4v1.6l-3.8-.4z" fill="#adb3b8" stroke="#adb3b8" stroke-width=".2"/>
<path d="M241.2 87.6l3.8-1.1v1.7l-3.8 1z" fill="#85878c" stroke="#85878c" stroke-width=".2"/>
<path d="M226.5 91.3l.8-.3a1.08 1.08 0 0 1 1 .5 1.14 1.14 0 0 1-1.8 0z" fill="#bdc2c7" stroke="#1f2126" stroke-width=".2"/>
<path d="M227.3 87.5v3.5z" fill="#96999e" stroke="#96999e" stroke-width=".2"/>
<path d="M227 87.6h.7v3.4l-.7 .1" fill="none" stroke="#1f2126" stroke-width=".2"/>
<path d="M227.3 87.5l.4 .1v3.4h-.4z" fill="#a6abb0" stroke="#a6abb0" stroke-width=".2"/>
<path d="M227 87.6l.3-.1v3.5l-.3 .1z" fill="#8a8c8f" stroke="#8a8c8f" stroke-width=".2"/>
<path d="M227.7 87.6l.5 .2v3.5l-.5-.3z" fill="#bfc4c9" stroke="#1f2126" stroke-width=".2"/>
<g fill="#7d8085" stroke="#7d8085" stroke-width=".2">
<path d="M226.5 87.9l.5-.3v3.5l-.5 .2z"/>
<path d="M249.1 101.1h10.4v4.9l-10.4 6.2z"/>
<path d="M259.7 89.9l1.5-.9v8.5h-1.5z"/>
</g>
<path d="M216.7 85.1l15.3 6.4M224.8 88.5l2.2 .9M227.7 87.6h-.7l-.5 .4v3.5l.5-.4M228.2 87.8l.1 3.7zM246.7 82.1l15.3 6.4-2.3 1.4M247.7 89.9l1.4 .8M249.3 86.9l2.8 1.7-2.8-1.7v1.6l2.8 1.7-2.8-1.7M259.5 106l-10.4 6.2" fill="none" stroke="#1f2126" stroke-width=".2"/>
<path d="M249.3 86.9l2.8 1.7v1.6l-2.8-1.7z" fill="#c2c7cc" stroke="#c2c7cc" stroke-width=".2"/>
<path d="M228.2 87.8l.1 3.6z" fill="#babfc4" stroke="#babfc4" stroke-width=".2"/>
<g fill="#bdc2c7" stroke="#bdc2c7" stroke-width=".2">
<path d="M247.7 89.9l1.6-1.4 2.8 1.7-3 .5z"/>
<path d="M246.7 82.1l15.3 6.4-.6 .4-14.7-6.2z"/>
<path d="M249.2 84l9.3 3.8-1.5 1-7.8-3.3z"/>
<path d="M251.4 84.7l10 4.2-.2 .1-9.8-4.1z"/>
<path d="M249.3 86.9l1-.9 4.8 2-3 .6z"/>
<path d="M216.7 84.7h.7l14.6 6.2v.6l-15.3-6.4z"/>
<path d="M227.1 87.1l.1-.1 .1 .5z"/>
<path d="M227.2 87l.7 .3-.2 .3-.4-.1z"/>
<path d="M226.7 87.3l.4-.2 .2 .4-.3 .1z"/>
</g>
<path d="M226.5 87.9v3.6z" fill="#6b6b70" stroke="#6b6b70" stroke-width=".2"/>
<path d="M224.8 88.5l2.2 .9v7.5h-2.2z" fill="#bfc4c9" stroke="#bfc4c9" stroke-width=".2"/>
<path d="M228.3 88v3.5z" fill="#b0b3ba" stroke="#b0b3ba" stroke-width=".2"/>
<path d="M257.8 92a1.23 1.23 0 0 1 1.7 .1 1.13 1.13 0 0 1-1.8 .1z" fill="#bdc2c7" stroke="#1f2126" stroke-width=".2"/>
<path d="M258.6 88.2l.3 .1v3.4h-.3z" fill="#a6abb0" stroke="#a6abb0" stroke-width=".2"/>
<path d="M227 87.6l-.5 .3M227.7 87.6l.5 .2M259.2 88.3h-1v3.5h1" fill="none" stroke="#1f2126" stroke-width=".2"/>
<path d="M258.2 88.3l.4-.1v3.5l-.4 .1z" fill="#8a8c91" stroke="#8a8c91" stroke-width=".2"/>
<path d="M258.9 88.3h.3v3.5l-.3-.1z" fill="#babdc4" stroke="#babdc4" stroke-width=".2"/>
<g fill="#bdc2c7" stroke="#bdc2c7" stroke-width=".2">
<path d="M227.9 87.3l.9 .3-.6 .2-.5-.2z"/>
<path d="M226 87.8l.7-.5 .3 .3-.5 .3z"/>
</g>
<path d="M257.8 88.6l.4-.3v3.5l-.4 .2z" fill="#7d8085" stroke="#1f2126" stroke-width=".2"/>
<path d="M259.2 88.3l.3 .2v3.5l-.3-.2z" fill="#c2c7cc" stroke="#c2c7cc" stroke-width=".2"/>
<path d="M241.2 89.2l-1.4 2.1M243.6 90.2l-.7 1.1M259.2 88.3l.3 .4v3.4l-.3-.3" fill="none" stroke="#1f2126" stroke-width=".2"/>
<path d="M259.5 88.5v3.6z" fill="#babfc4" stroke="#babfc4" stroke-width=".2"/>
<g fill="#bdc2c7" stroke="#bdc2c7" stroke-width=".2">
<path d="M241.2 89.2l2.4 1-.7 1.1h-3.1z"/>
<path d="M231 80.4h5.6l8.3 3.5-10.4 6.2-3.5-1.5z"/>
</g>
<path d="M241.2 87.6v1.6l-1.4 2.1v-1.7z" fill="#707378" stroke="#1f2126" stroke-width=".2"/>
<path d="M235.3 89.6l4.4-2.6 1.5 .6-1.4 2z" fill="#bdc2c7" stroke="#bdc2c7" stroke-width=".2"/>
<path d="M227 89.4l5.1 2.1M241.2 87.6l-1.4 2" fill="none" stroke="#1f2126" stroke-width=".2"/>
<path d="M227 89.4l5.1 2.1v6.9h-5.1z" fill="#bfc4c9" stroke="#bfc4c9" stroke-width=".2"/>
<path d="M257.8 88.6l-.1 3.6z" fill="#696b6e" stroke="#1f2126" stroke-width=".2"/>
<g fill="#bdc2c7" stroke="#bdc2c7" stroke-width=".2">
<path d="M228.2 87.8l.6-.2 .6 .3-1.1 .1z"/>
<path d="M225.6 88l.4-.2 .5 .1v.1z"/>
<path d="M228.3 88l1.1-.1z"/>
<path d="M258.5 87.8l.5 .3-.1 .2-.3-.1z"/>
<path d="M258 88.1l.5-.3 .1 .4-.4 .1z"/>
<path d="M225.4 88.1l1.1-.1z"/>
<path d="M228.3 88h1l-.4 .2-.6-.1z"/>
<path d="M225.4 88.1l1.1-.1 .1 .2-.5 .1z"/>
<path d="M259 88.1l.3 .1-.4 .1z"/>
<path d="M257.4 88.5l.6-.4 .2 .2-.4 .3z"/>
<path d="M249.1 90.7l3-.5 .3 .6-3.1 .2z"/>
<path d="M227.8 88.4l.5-.3 .6 .1-.8 .5z"/>
<path d="M259.2 88.3l.1-.1 .5 .2-.3 .1z"/>
<path d="M252.1 88.6l3-.6 1.9 .8-4.6 .3z"/>
<path d="M226.1 88.3l.5-.1 .5 .2-.2 .3z"/>
<path d="M259.5 88.5l.3-.1 .5 .2-.8 .1z"/>
<path d="M229.3 88l.1-.1 5.1 2.2h-.1z"/>
<path d="M227.6 88.4h.2l.3 .3-.4 .2z"/>
<path d="M227.1 88.4l.4 .1 .1 .5-.7-.3z"/>
<path d="M257 88.8l.4-.3 .4 .1-.1 .1z"/>
<path d="M227.5 88.5l.2 .4-.1 .1z"/>
<path d="M249.3 91l3.1-.2v.1z"/>
<path d="M259.5 88.7l.8-.1-.4 .3-.4-.1z"/>
<path d="M249.3 91.1l3.1-.1z"/>
<path d="M257 88.8l.7-.1 .1 .2-.3 .1z"/>
<path d="M252.4 89.1l4.6-.3 .5 .2-5.1 .3z"/>
<path d="M258.8 89.5l1.5-.9 .9 .4-1.5 .9z"/>
<path d="M259.1 89.1l.4-.3 .4 .1-.7 .4z"/>
<path d="M227.7 88.9l1.6-.9 5.1 2.1 2.6 1.1v1.6z"/>
<path d="M257.5 89l.3-.1 .2 .1-.2 .1z"/>
<path d="M257.8 89.1l.2-.1 .4 .1-.1 .2z"/>
<path d="M252.4 89.3l5.1-.3 .3 .1z"/>
<path d="M249.3 91.2l3.1-.2-.3 1.4-3-.6z"/>
<path d="M239.8 91.3h3.1v.1l-3.1 .1z"/>
<path d="M258.7 89.1h.4l.1 .2-.4 .2z"/>
<path d="M252.4 89.4l5.4-.3z"/>
<path d="M258.4 89.1h.3l.1 .4-.5-.2z"/>
<path d="M239.8 91.5l3.1-.1z"/>
<path d="M257.7 89.2l.1-.1 1.9 .8-.2 .1z"/>
<path d="M239.8 91.6l3.1-.2 .7 .9-2.4 1z"/>
<path d="M252.4 89.4l5.3-.2-3.3 1.9-2.3-.4z"/>
<path d="M234.5 90.1l.8-.5h4.5v.3z"/>
<path d="M234.4 90.1l5.4-.2z"/>
<path d="M227.6 89l.1-.1 5.2 2.2 4.6 1.9v.2z"/>
<path d="M247.7 92.7l1.4-.9 3 .6-2.8 1.6z"/>
<path d="M234.4 90.1l5.4-.2 1.4 1.8-1.6 .6z"/>
<path d="M241.2 93.3l2.4-1 1.9 .6-.5 1.5z"/>
<path d="M246.4 92.9l1.3-.2 1.6 1.3-2.6 .4z"/>
<path d="M247.3 95.4l10.4-6.2 1.8 .8-10.4 6.2z"/>
<path d="M245.5 92.9h.7v1.5h-1.2z"/>
<path d="M246.4 92.9l.3 1.5z"/>
<path d="M246.3 92.9l.4 1.5h-.2z"/>
<path d="M246.2 92.9h.1l.2 1.5h-.3z"/>
<path d="M249.3 92.4l2.8-1.7 2.3 .4-3.9 2.4z"/>
<path d="M239.6 92.3l1.6-.6 3.8 1.1-.6 1.6z"/>
<path d="M237 91.2l9.3 3.9-1.6 .9-7.7-3.2z"/>
<path d="M246.7 92.8l2.6-.4 1.2 1.1-3.2 1.9z"/>
<path d="M245 92.8h1.2l.1 2.3-1.9-.7z"/>
<path d="M246.2 92.8h.3l.3 2.6-.5-.3z"/>
<path d="M246.5 92.8h.2l.4 2.7-.3-.1z"/>
<path d="M246.7 92.8l.6 2.6-.2 .1z"/>
</g>
<g fill="none" stroke="#1f2126" stroke-width=".2">
<path d="M226.5 88h.1M226.5 87.9v.1M228.2 87.8l.1 .2a1.12 1.12 0 0 1-1.8 0M232.1 91.5l12.7 5.4M239.8 89.6v.3l1.4 1.8 4.3 1.2h.8a4.5 4.5 0 0 0 2.8-1.1l.2-.6-.2-.5M242.9 91.3v.1M242.9 91.4h.1M242.9 91.4l.7 .9M252.1 90.2l.3 .8M252.1 88.6l.3 .8M252.4 89.4v1.6M252.4 91h.1"/>
<path d="M252.4 89.4l-.3 1.3-2.8 1.7-2.6 .4h-1.7M252.4 91l-.3 1.4a9.2 9.2 0 0 1-5.6 2h-1.5l-3.8-1.1-1.4-1.7v-.3M257.8 88.6a1.23 1.23 0 0 1 1.7 .1 1.13 1.13 0 0 1-1.8 0zM261.2 89l-13.9 8.3M246.7 105.5v8.2l-14.6-6.2M246.7 105.5v8.2l2.4-1.5"/>
</g>
<g fill="#bfc4c9" stroke="#bfc4c9" stroke-width=".2">
<path d="M232.1 102h11.9v10.5l-11.9-5z"/>
<path d="M232.1 91.5l11.9 5v5.5h-11.9z"/>
<path d="M244 104.7h.8v8.2l-.8-.4z"/>
<path d="M244.8 105.1h1v8.2l-1-.4z"/>
<path d="M245.8 105.5h.9v8.2l-.9-.4z"/>
<path d="M244 96.5l.8 .4v7.8h-.8z"/>
</g>
<path d="M252.1 88.6l.3 .5v1.7l-.3-.6z" fill="#babdc4" stroke="#babdc4" stroke-width=".2"/>
<path d="M252.4 89.1v1.8z" fill="#b5b8bf" stroke="#b5b8bf" stroke-width=".2"/>
<path d="M252.4 89.3v1.7z" fill="#b3b8bd" stroke="#b3b8bd" stroke-width=".2"/>
<path d="M252.4 89.4v1.6z" fill="#b3b5ba" stroke="#b3b5ba" stroke-width=".2"/>
<g fill="#7d8085" stroke="#7d8085" stroke-width=".2">
<path d="M249.1 96.2l10.4-6.2v11.1h-10.4z"/>
<path d="M247.5 104.7h1.5v7.6l-1.5 .9z"/>
<path d="M249 96.3l.1-.1v16l-.1 .1z"/>
<path d="M246.7 105.5h.6v7.8l-.6 .4z"/>
<path d="M247.3 97.3l.2-.1v16l-.2 .1z"/>
<path d="M247.5 97.2l1.5-.9v8.4h-1.5z"/>
</g>
<path d="M245.6 99.3a1.23 1.23 0 0 1 1.7 .1 1.13 1.13 0 0 1-1.8 .1z" fill="#bdc2c7" stroke="#1f2126" stroke-width=".2"/>
<path d="M246.3 95.5h.4v3.5h-.4z" fill="#a6abb0" stroke="#a6abb0" stroke-width=".2"/>
<path d="M247 95.6h-1v3.4l1 .1" fill="none" stroke="#1f2126" stroke-width=".2"/>
<path d="M246 95.6l.3-.1v3.5h-.3z" fill="#8a8c91" stroke="#8a8c91" stroke-width=".2"/>
<path d="M246.7 95.5l.3 .1v3.5l-.3-.1z" fill="#babdc4" stroke="#babdc4" stroke-width=".2"/>
<path d="M245.6 95.8l.4-.2v3.4l-.4 .3z" fill="#7d8085" stroke="#1f2126" stroke-width=".2"/>
<path d="M247 95.6l.2 .2v3.4l-.2-.1z" fill="#c2c7cc" stroke="#c2c7cc" stroke-width=".2"/>
<path d="M247 95.6l.3 .3v3.5l-.3-.3" fill="none" stroke="#1f2126" stroke-width=".2"/>
<path d="M247.2 95.8l.1 3.6z" fill="#babfc4" stroke="#babfc4" stroke-width=".2"/>
<path d="M245.6 95.8l-.1 3.7z" fill="#696b6e" stroke="#1f2126" stroke-width=".2"/>
<g fill="#bdc2c7" stroke="#bdc2c7" stroke-width=".2">
<path d="M232 90.9l15.3 6.4-.6 .3-2.7-1.1-12-5z"/>
<path d="M237.5 93l10 4.2-.2 .1-9.8-4.1z"/>
<path d="M246.3 95.1l.5 .3-.1 .1h-.4z"/>
<path d="M245.8 95.4l.5-.3v.4l-.3 .1z"/>
<path d="M246.8 95.4l.3 .1h-.4z"/>
<path d="M245.2 95.8l.6-.4 .2 .2-.4 .2z"/>
<path d="M247 95.6l.1-.1 .5 .2-.4 .1z"/>
<path d="M247.1 95.5l.2-.1 1.8 .8-.1 .1z"/>
<path d="M247.2 95.8l.4-.1 .5 .2h-.8z"/>
<path d="M244.7 96l.5-.2h.4l-.1 .2z"/>
<path d="M247.3 95.9h.8l-.4 .3-.4-.1z"/>
<path d="M244.7 96h.8l.1 .2-.3 .1z"/>
<path d="M246.6 96.8l1.5-.9 .9 .4-1.5 .9z"/>
<path d="M246.8 96.4l.5-.3 .4 .1-.7 .3z"/>
<path d="M245.3 96.3l.3-.1 .2 .1-.2 .1z"/>
<path d="M245.6 96.4l.2-.1 .3 .1-.1 .2z"/>
<path d="M246.5 96.4h.3l.2 .1-.4 .3z"/>
<path d="M246.1 96.4h.4l.1 .4-.6-.2z"/>
</g>
<path d="M232 91.5l14.7 6.1 .6-.3M244.8 96.9l1.9 .7v7.9M245.6 95.8a1.22 1.22 0 0 1 1.7 .1 1.13 1.13 0 0 1-1.8 .1zM247.3 97.3l-.6 .3v7.9M249.1 96.2l-1.8 1.1" fill="none" stroke="#1f2126" stroke-width=".2"/>
<g fill="#bfc4c9" stroke="#bfc4c9" stroke-width=".2">
<path d="M244.8 96.9l1 .4v7.8h-1z"/>
<path d="M245.8 97.3l.9 .3v7.9h-.9z"/>
</g>
<path d="M246.7 97.6l.6-.3v8.2h-.6z" fill="#7d8085" stroke="#7d8085" stroke-width=".2"/>
<path d="M6.3 6.3h266.7v203.2h-266.7z" fill="none" stroke="#000" stroke-width=".44"/>
<path d="M9.9 9.9h259.6v196.1h-259.6z" fill="none" stroke="#000" stroke-width=".26"/>
<g fill="none" stroke="#000" stroke-width=".2">
<path d="M42.3 6.3v3.6M74.8 6.3v3.6M107.2 6.3v3.6M139.7 6.3v3.6M172.2 6.3v3.6M204.6 6.3v3.6M237.1 6.3v3.6M6.3 58.9h3.6M269.5 58.9h3.5M6.3 107.9h3.6M269.5 107.9h3.5M6.3 157h3.6"/>
<path d="M269.5 157h3.5M42.3 206v3.5M74.8 206v3.5M107.2 206v3.5M139.7 206v3.5M172.2 206v3.5M204.6 206v3.5M237.1 206v3.5"/>
</g>
<text font-size="3.7" x="210.1" y="158.3">KESTREL FLUID CONTROLS</text>
<g font-size="3.5">
<text x="212.3" y="194.9">KF-3408</text>
<text x="261.5" y="194.9">B</text>
</g>
<text font-size="3.4" x="205.3" y="194.9">A</text>
<text font-size="3" x="202.8" y="168">MANIFOLD, PILOT VALVE, 4-STATION</text>
<text font-size="2.7" x="13.4" y="177.7">NOTES:</text>
<g font-size="2.4">
<text x="13.4" y="181.8">1.</text>
<text x="13.4" y="184.7">2.</text>
<text x="18.3" y="181.8">INTERPRET DRAWING PER ASME Y14.5-2018.</text>
<text x="18.3" y="184.7">ALL PORTS PER SAE J1926-1 STRAIGHT THREAD O-RING BOSS. SPOTFACES FREE OF RADIAL TOOL MARKS.</text>
<text x="13.4" y="187.7">3.</text>
<text x="13.4" y="190.6">4.</text>
<text x="18.3" y="187.7">CROSS-DRILLED PASSAGES DEBURRED AND FREE OF CHIPS. VERIFY WITH BORESCOPE.</text>
<text x="18.3" y="190.6">BREAK ALL SHARP EDGES .005-.015 EXCEPT PORT EDGES.</text>
<text x="13.4" y="193.5">5.</text>
<text x="13.4" y="196.5">6.</text>
<text x="18.3" y="193.5">SURFACE FINISH 63 Ra MAX, 32 Ra ON O-RING SEALING FACES.</text>
<text x="18.3" y="196.5">PART MARK P/N, REV, AND LOT NO. PER MIL-STD-130, .09 HIGH CHARACTERS, LOCATION SHOWN.</text>
</g>
<g font-size="2.3">
<text x="217.8" y="14.7">REVISIONS</text>
<text x="76.4" y="40.4">7.500</text>
<text x="76.4" y="44.2">7.050</text>
<text x="15.2" y="61.7">2.250</text>
<text x="23.1" y="61.7">1.800</text>
<text x="73.7" y="78.9">TOP VIEW</text>
<text x="23.1" y="96.7">1.750</text>
<text x="72.1" y="110.7">FRONT VIEW</text>
<text x="140" y="110.7">RIGHT SIDE VIEW</text>
<text x="214.4" y="149.2">ISOMETRIC VIEW</text>
<text x="202.8" y="176.7">ALUMINUM 6061-T6511 PER ASTM B221</text>
</g>
<g font-size="2.2">
<text x="139" y="50">8X 10-24 UNC-2B .38 DP</text>
<text x="139" y="60.1">2X SAE -8 ORB PORT (3/4-16</text>
<text x="139" y="62.8">UNF-2B)</text>
<text x="139" y="70">4X SAE -6 ORB PORT (9/16-18</text>
<text x="139" y="72.7">UNF-2B)</text>
<text x="139" y="77.9">Ø.188 CROSS DRILL THRU</text>
<text x="202.8" y="183.9">HARD ANODIZE PER MIL-A-8625 TYPE III CLASS 1, .002 THK.</text>
<text x="202.8" y="186.3">MASK PORT THREADS.</text>
<text x="202.8" y="203.6">E. WHITAKER</text>
<text x="223.8" y="203.6">2026-08-27</text>
<text x="242.1" y="203.6">1:1</text>
<text x="255" y="203.6">1 OF 1</text>
</g>
<g font-size="2.1">
<text x="25.5" y="9">8</text>
<text x="58" y="9">7</text>
<text x="90.4" y="9">6</text>
<text x="122.9" y="9">5</text>
<text x="155.3" y="9">4</text>
<text x="187.8" y="9">3</text>
<text x="220.2" y="9">2</text>
<text x="252.7" y="9">1</text>
<text x="7.3" y="35.1">D</text>
<text x="270.5" y="35.1">D</text>
<text x="7.3" y="84.1">C</text>
<text x="270.5" y="84.1">C</text>
<text x="7.4" y="133.2">B</text>
<text x="270.6" y="133.2">B</text>
<text x="7.4" y="182.2">A</text>
<text x="270.6" y="182.2">A</text>
<text x="25.5" y="208.7">8</text>
<text x="58" y="208.7">7</text>
<text x="90.4" y="208.7">6</text>
<text x="122.9" y="208.7">5</text>
<text x="155.3" y="208.7">4</text>
<text x="187.8" y="208.7">3</text>
<text x="220.2" y="208.7">2</text>
<text x="252.7" y="208.7">1</text>
</g>
<g font-size="2">
<text x="180.8" y="22.2">A</text>
<text x="189.3" y="22.2">INITIAL RELEASE</text>
<text x="240.1" y="22.2">2026-03-12</text>
<text x="257" y="22.2">W</text>
<text x="180.8" y="26">B</text>
<text x="189.3" y="26">ADDED 2X -8 PORTS, MOVED MOUNTING HOLES</text>
<text x="240.1" y="26">2026-08-27</text>
<text x="257" y="26">W</text>
<text x="166.5" y="163.9">.XX ±.01</text>
<text x="166.5" y="166.4">.XXX ±.005</text>
<text x="166.5" y="168.8">ANGLES ±0.5°</text>
</g>
<g font-size="2" fill="#6b707a">
<text x="13.4" y="201.1">PROPRIETARY AND CONFIDENTIAL. THE INFORMATION IN THIS DOCUMENT IS THE PROPERTY OF KESTREL FLUID CONTROLS. DO NOT REPRODUCE</text>
<text x="13.4" y="203.5">IT OR USE IT FOR ANY PURPOSE OTHER THAN QUOTING OR MAKING PARTS FOR KESTREL FLUID CONTROLS WITHOUT WRITTEN PERMISSION.</text>
</g>
<g font-size="1.9">
<text x="182.2" y="18.4">REV</text>
<text x="207.2" y="18.4">DESCRIPTION</text>
<text x="245" y="18.4">DATE</text>
<text x="259.4" y="18.4">APPR</text>
</g>
<g font-size="1.8">
<text x="165.1" y="156.3">UNLESS OTHERWISE SPECIFIED:</text>
<text x="165.1" y="158.8">DIMENSIONS ARE IN INCHES</text>
<text x="165.1" y="161.4">TOLERANCES:</text>
<text x="165.1" y="171.8">INTERPRET PER ASME Y14.5-2018</text>
<text x="165.1" y="174.2">BREAK SHARP EDGES</text>
<text x="165.1" y="176.6">DO NOT SCALE DRAWING</text>
</g>
<g font-size="1.7" fill="#6b707a">
<text x="202.8" y="163.8">TITLE</text>
<text x="202.8" y="172.9">MATERIAL</text>
<text x="202.8" y="181.4">FINISH</text>
<text x="202.8" y="189.9">SIZE</text>
<text x="212.3" y="189.9">DWG NO.</text>
<text x="257" y="189.9">REV</text>
<text x="202.8" y="199.7">DRAWN</text>
<text x="223.8" y="199.7">DATE</text>
<text x="242.1" y="199.7">SCALE</text>
<text x="255" y="199.7">SHEET</text>
</g>
<text font-size="1.7" x="171.6" y="204.8">THIRD ANGLE PROJECTION</text>
</svg>
